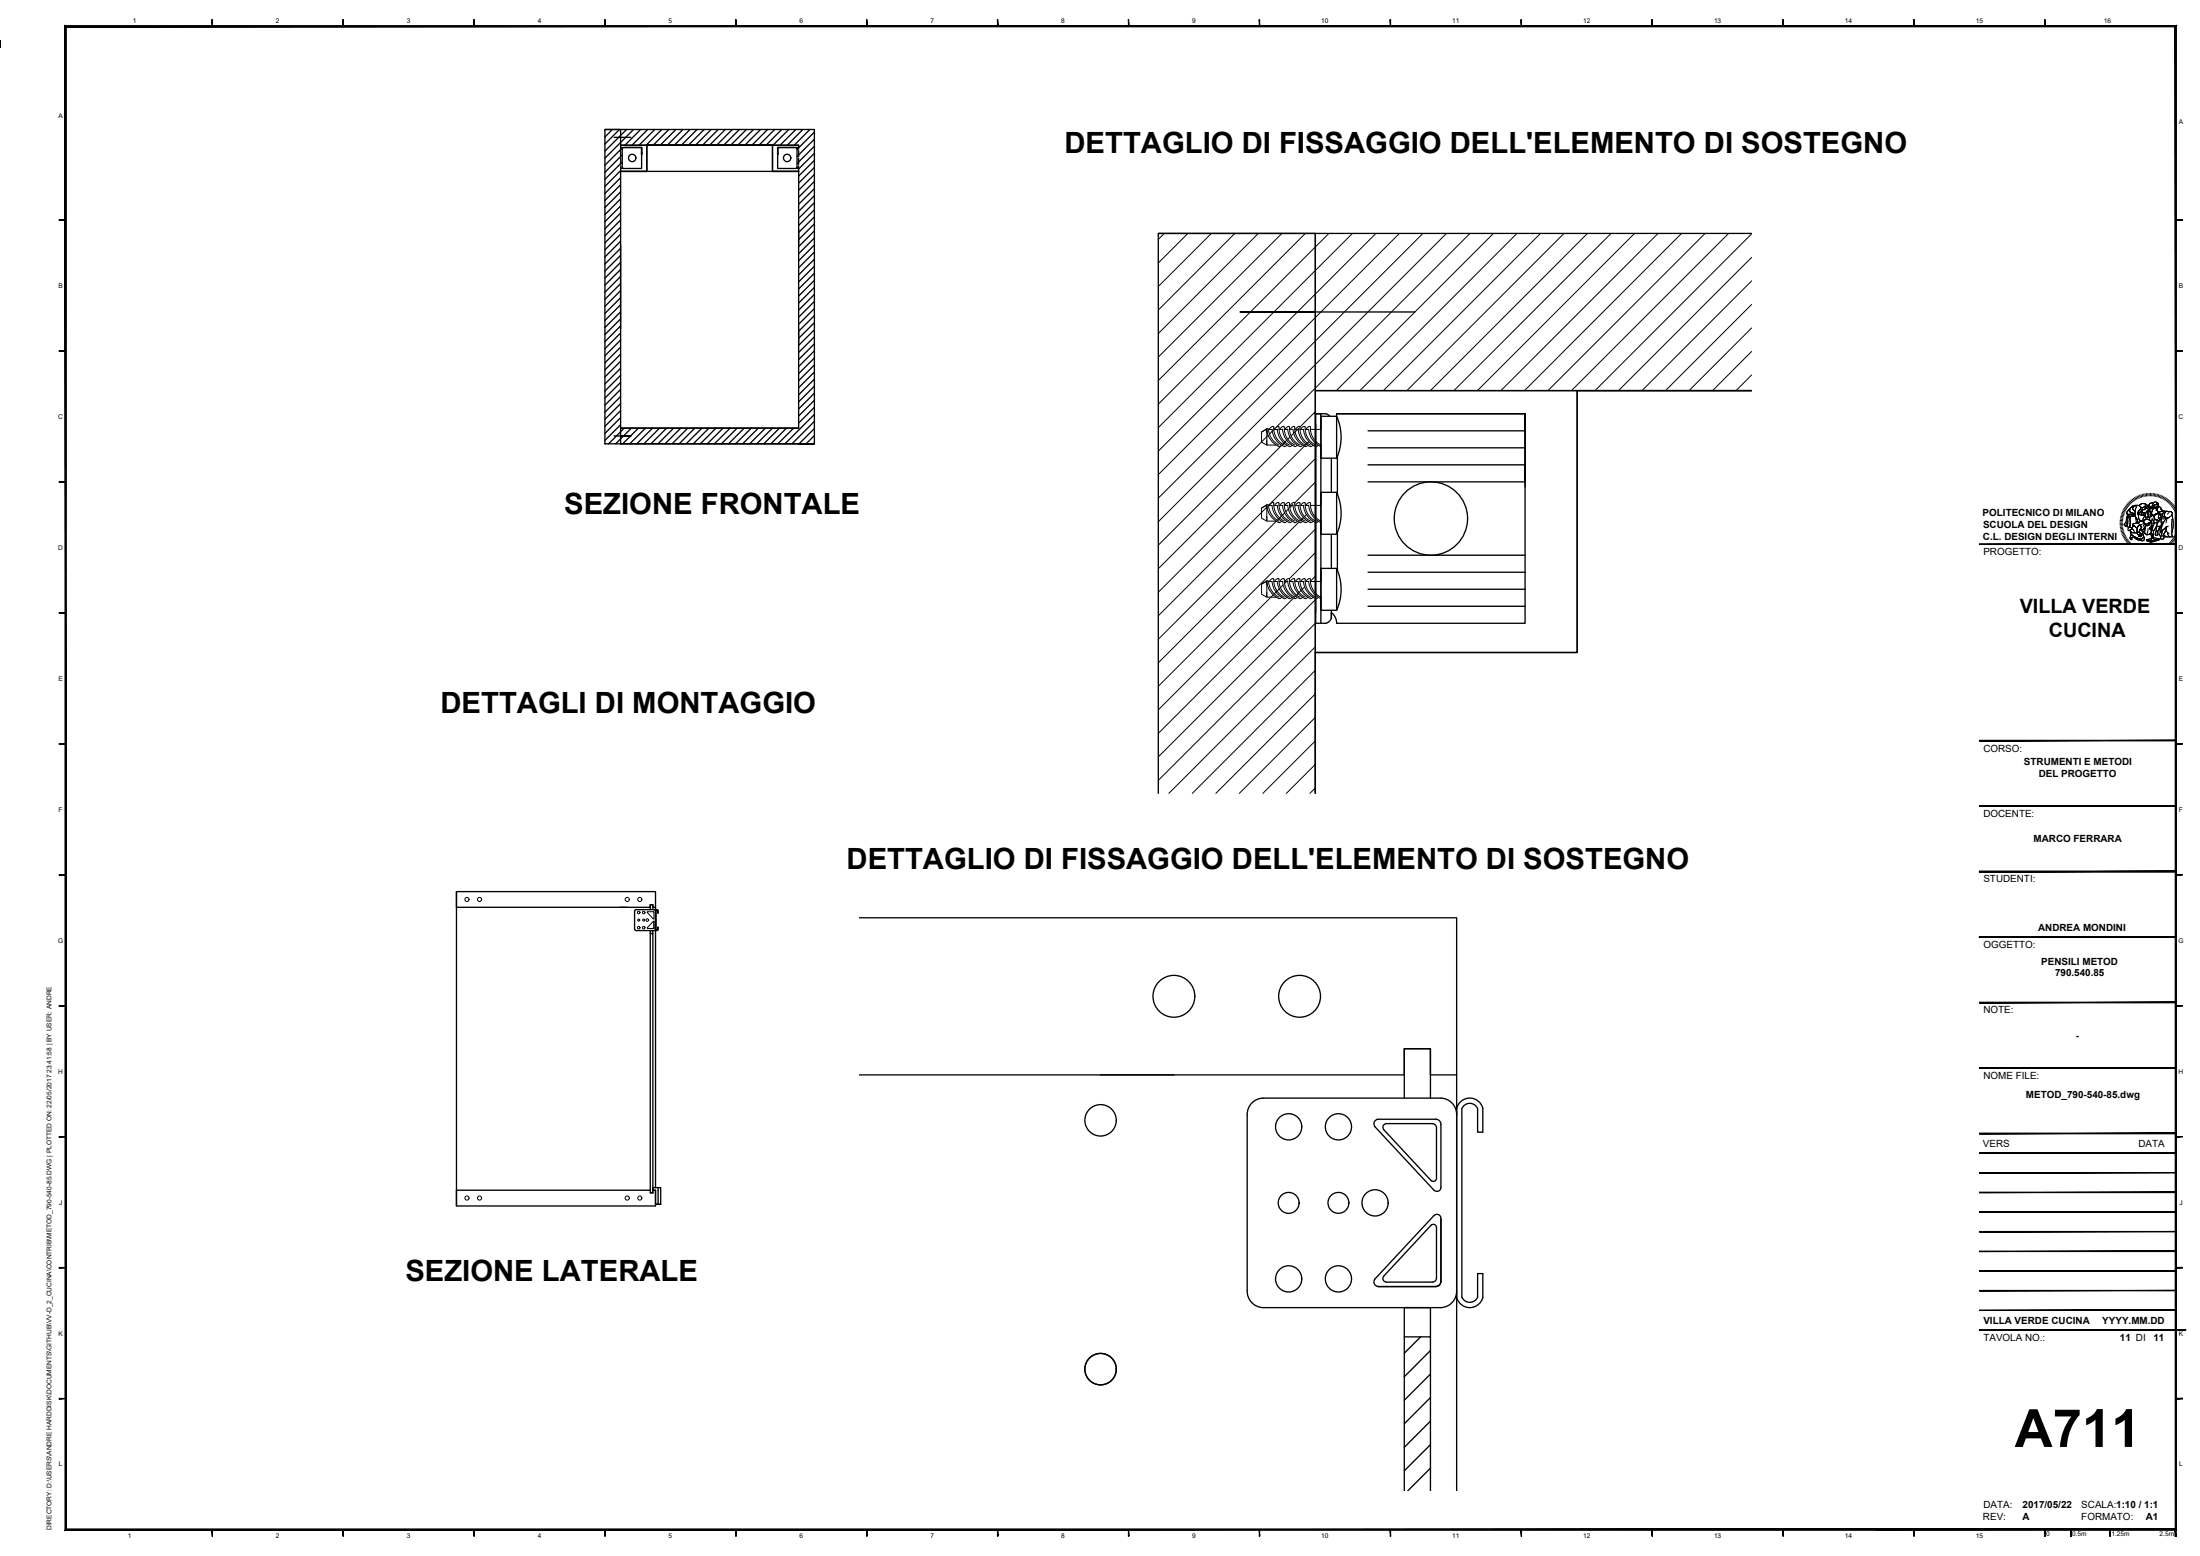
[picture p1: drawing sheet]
<svg xmlns="http://www.w3.org/2000/svg" width="420mm" height="297mm" viewBox="0 0 420 297" stroke-linecap="round" stroke-linejoin="round" font-family="sans-serif">
<!-- layer: IF-FURN -->
<g fill="none" stroke="#000" stroke-width=".25">
<path d="M115.5 24.7h40v60h-40zM115.5 24.7h3v3h34M115.6 24.7l-.1 .1M117 24.7l-1.5 1.5M117.3 26.2h3.2M118.3 24.7l-2.8 2.8M118.5 28.5v-.8h5v5h-5M118.5 32.6l-3 3M118.5 33.9l-3 3M118.5 35.3l-3 3M118.5 36.6l-3 3M118.5 38l-3 3"/>
<path d="M118.5 39.3l-3 3M118.5 28.8v1.1M118.5 32.7h34M118.5 32.2h.2M118.5 32.2v.5M118.5 30.2v1.2M118.5 31.7v.5M118.6 28.2l.2 .1M118.8 28.2l-3.3 3.3M118.8 29.6l-3.3 3.3M118.8 28.3v.3M118.8 30.9l-3.3 3.3"/>
<path d="M118.8 32.1l-.1 .1M118.9 28.2h3.6v4h-3.6l-.1-.2M118.9 28.2h3.6M118.9 28.2l-.1 3.9M119.7 24.7l-4.2 4.1M121 24.7l-5.5 5.5M122.3 24.7l-3 3M122.5 29.1v.4v-1.3v1.4M123.5 27.7v5h-5v49h34v-49h-5v-5h-24h24M123.7 24.7l-3 3M125 24.7l-3 3M126.4 24.7l-3 3"/>
<path d="M127.7 24.7l-3 3M129.1 24.7l-3 3M130.4 24.7l-3 3M131.8 24.7l-3 3M133.1 24.7l-3 3M134.5 24.7l-3 3M135.8 24.7l-3 3M137.2 24.7l-3 3M138.5 24.7l-3 3M139.9 24.7l-3 3M141.2 24.7l-3 3M142.6 24.7l-3 3"/>
<path d="M143.9 24.7l-3 3M145.2 24.7l-2.9 3M146.6 24.7l-3 3M147.9 24.7l-3 3M148.5 29.1v.4v-1.3v1.4M148.5 28.2h3.6M149.3 24.7l-3 3M150.6 24.7l-3 3M152 24.7l-3 3M152.1 28.2h-3.6v4h3.6l.1-.2M152.1 28.2l.1 3.9M152.2 32.1l.1 .1"/>
<path d="M152.3 32.2h.2M152.5 32.2v.5M152.5 30.2v1.2M152.5 31.7v.5M152.5 27.7h-5v5h5M152.5 27.7v.8M152.5 28.8v1.1M153.3 24.7l-3 3M154.7 24.7l-3 3M155.5 25.2l-3.3 3.3v-.2l.2-.1M155.5 26.6l-3.3 3.3M155.5 29.3l-3 3"/>
<path d="M155.5 27.9l-3.3 3.3M155.5 30.6l-3 3M155.5 32l-3 3M155.5 33.3l-3 3M155.5 34.6l-3 3.1M155.5 36l-3 3M155.5 37.3l-3 3.1M155.5 38.7l-3 3M118.5 40.7l-3 3M118.5 42l-3 3M118.5 43.4l-3 3M118.5 44.7l-3 3"/>
<path d="M118.5 46.1l-3 3M118.5 47.4l-3 3M118.5 48.8l-3 2.9M118.5 50.1l-3 3M118.5 51.4l-3 3M118.5 52.8l-3 3M118.5 54.1l-3 3M118.5 55.5l-3 3M118.5 56.8l-3 3M118.5 58.2l-3 3M118.5 59.5l-3 3M118.5 46.7v16"/>
<path d="M152.5 43.7v3M155.5 40l-3 3M155.5 41.4l-3 3M155.5 42.7l-3 3M155.5 44.1l-3 3M155.5 45.4l-3 3M155.5 46.8l-3 3M155.5 48.1l-3 3M155.5 49.5l-3 3M155.5 50.8l-3 3M155.5 52.2l-3 3M155.5 53.5l-3 3"/>
<path d="M155.5 54.9l-3 3M155.5 56.2l-3 3M155.5 57.5l-3 3.1M155.5 58.9l-3 3M221.2 44.6h30v106.9M251.2 44.6v30h83.3M251.2 59.6h-14.3h33.3M334.5 44.6h-113.3v106.9M118.5 60.9l-3 3M118.5 62.2l-3 3M118.5 63.6l-3 3M118.5 64.9l-3 3"/>
<path d="M118.5 66.3l-3 3M118.5 67.6l-3 3M118.5 69l-3 3M118.5 70.3l-3 3M118.5 71.7l-3 3M118.5 73l-3 3M118.5 74.3l-3 3.1M118.5 75.7l-3 3M118.5 77l-3 3M118.5 78.4l-3 3M118.5 79.7l-3 3M152.5 62.7v3"/>
<path d="M155.5 60.2l-3 3M155.5 61.6l-3 3M155.5 62.9l-3 3M155.5 64.3l-3 3M155.5 65.6l-3 3M155.5 67l-3 3M155.5 68.3l-3 3M155.5 69.7l-3 3M155.5 71l-3 3M155.5 72.4l-3 3M155.5 73.7l-3 3M155.5 75.1l-3 3"/>
<path d="M155.5 76.4l-3 3M155.5 77.8l-3 3M155.5 79.1l-5.6 5.6M251.1 79h.1M251.3 79h2l.7 .5M251.3 79h1v40M251.3 79v40h2a1.58 1.58 0 0 0 1-1M252.3 79.5h3v8h-3zM252.3 79.5v2.5M255.3 79l-.1 .5M255.3 79h36v40h-36a2.48 2.48 0 0 0-1-2M255.3 79h36"/>
<path d="M255.3 79.5a9.8 9.8 0 0 1 0 8M301.2 74.6h33.3M334.5 74.6h-33.3v50h-50v26.9M117.3 83.2h3.2h-2M118.5 84.7h37h-3M118.5 81.1l-3 3M118.5 84.7h.1M119.2 81.7l-3 3M120.6 81.7l-3 3M121.9 81.7l-3 3M123.3 81.7l-3 3M124.6 81.7l-3 3"/>
<path d="M126 81.7l-3 3M127.3 81.7l-3 3M128.7 81.7l-3 3M130 81.7l-3 3M131.3 81.7l-2.9 3M132.7 81.7l-3 3M134 81.7l-3 3M135.4 81.7l-3 3M136.7 81.7l-3 3M138.1 81.7l-3 3M139.4 81.7l-3 3M140.8 81.7l-3 3"/>
<path d="M142.1 81.7l-3 3M143.5 81.7l-3 3M144.8 81.7l-3 3M146.2 81.7l-3 3M147.5 81.7l-3 3M148.9 81.7l-3 3M150.2 81.7l-3 3M151.6 81.7l-3 3M152.5 81.7h-34v3M155.5 80.5l-4.2 4.2M155.5 81.8l-2.9 2.9M155.5 83.1l-1.6 1.6"/>
<path d="M155.5 84.5l-.2 .2M252.3 94h3v8h-3zM252.3 94v2.5M252.3 85v2.5M252.3 99.5v2.5M254.3 87.5v6.5M255.3 94a9.8 9.8 0 0 1 0 8M255.4 87.1v7.2M261.3 82.2h30v-3.2v14M261.3 92h30v-3.3v3.3M291.3 82.2v3.3h-30M291.3 85.5v3.2h-30"/>
<path d="M252.3 108.5h3v8h-3zM252.3 108.5v2.5M252.3 114v2.5M254.3 102v6.5M254.3 116.5v1.5M255.3 108.5a9.8 9.8 0 0 1 0 8M255.4 101.6v7.3M261.3 115.7h30M261.3 112.5h30M261.3 109.2h30M261.3 106h30M251.2 124.6h50v-50h-50v76.9"/>
<path d="M87.2 170.2v3h37v-.5h.5v.5h.5M118.4 173.2h1.4M121.5 173.6h3.4l.3 .4M121.5 173.6l-.3 .4v3.3l.3 .3M124.2 178.2h.5v49.5h-.5M124.2 173.6v-.9h.5v.9M124.7 178.2v-.6h-.5v49.6M125.2 177.3l-.3 .3h-3.4M125.3 177.4l.1 .1 .2-.1M125.6 177.4v-.4h.1v.4M125.7 173.8v.5h-.1v-.5l-.2-.1-.1 .1v3.6M125.7 173.8l-.3-.2-.2 .2v3.6l.2 .2 .3-.2"/>
<path d="M164.1 175.2h114.1v109.4M164.1 205.2h104.1v-5h5v5h5M210.2 205.2h14M241.2 209.6a3.1 3.1 0 0 0-3 3.3v33.5a3.1 3.1 0 0 0 3 3.2h34a3.1 3.1 0 0 0 3-3.2M241.2 209.6h34M263.2 213.7h11a1 1 0 0 1 1 1v11.9a.76 .76 0 0 1-.4 .8 .76 .76 0 0 1-.9-.2M263.2 213.7a.87 .87 0 0 0-.7 .5 .87 .87 0 0 0 .1 .9l11.3 12.1M264.3 214.7l.4-.2h8.8a.8 .8 0 0 1 .8 .8v9.5a.62 .62 0 0 1-.3 .7 .62 .62 0 0 1-.7-.2l-9-9.6a.69 .69 0 0 1 0-1zM268.2 209.6v-9.4h5v9.4M275.2 209.6a3.1 3.1 0 0 1 3 3.3M278.2 211.6a2.57 2.57 0 0 1 2.5-2 2.57 2.57 0 0 1 2.5 2M278.2 211.6v36a2.57 2.57 0 0 0 2.5 2 2.57 2.57 0 0 0 2.5-2v-4.5h-1v4.5a1.62 1.62 0 0 1-1.5 1 1.62 1.62 0 0 1-1.5-1"/>
<path d="M279.2 211.6v36M279.2 211.6a1.62 1.62 0 0 1 1.5-1 1.62 1.62 0 0 1 1.5 1M282.2 211.6v4.5h1v-4.5M124.2 227.2h-37v3M125.2 226.7v-56.5h-38v60h38v-3h-.5v.5h-.5v-.5M125.2 229.9h1M125.7 226.7v3.2h-.5v-2.7h-.5v-.5h1.5v3.2h-.5M273.3 233.9a.62 .62 0 0 1 .7-.1 .62 .62 0 0 1 .3 .6v9.6a.8 .8 0 0 1-.8 .8h-8.8a.7 .7 0 0 1-.5-.5 .7 .7 0 0 1 .1-.7zM273.9 232l-11.3 12.1a.87 .87 0 0 0-.1 .9 .87 .87 0 0 0 .7 .6M273.9 232a.76 .76 0 0 1 .9-.1 .76 .76 0 0 1 .4 .8v11.9a1 1 0 0 1-1 1h-11M268.2 255.2h5v29.4M271.3 255.2l-3.1 3.1"/>
<path d="M273.2 255.2v-5.6h-5v35M273.2 257.8l-5 5M273.2 262.3l-5 5M273.2 266.8l-5 5M273.2 271.3l-5 5M273.2 275.8l-5 5M273.2 280.3l-4.4 4.3"/>
<circle cx="120.7" cy="30.2" r=".7"/>
<circle cx="150.3" cy="30.2" r=".7"/>
<circle cx="273.3" cy="99" r="7"/>
<circle cx="224.2" cy="190.2" r="4"/>
<circle cx="248.2" cy="190.2" r="4"/>
<circle cx="210.2" cy="213.9" r="3"/>
<circle cx="246.1" cy="215.1" r="2.5"/>
<circle cx="255.6" cy="215.1" r="2.5"/>
<circle cx="246.1" cy="229.6" r="2"/>
<circle cx="255.6" cy="229.6" r="2"/>
<circle cx="262.6" cy="229.6" r="2.5"/>
<circle cx="246.1" cy="244.1" r="2.5"/>
<circle cx="255.6" cy="244.1" r="2.5"/>
<circle cx="210.2" cy="261.4" r="3"/>
</g>
<!-- layer: IF-DETL -->
<g fill="none" stroke="#000" stroke-width=".19">
<path d="M222.4 44.6l-1.2 1.1M226.9 44.6l-5.7 5.6M231.3 44.6l-10.1 10.1M235.8 44.6l-14.6 14.6M240.3 44.6l-19.1 19.1M244.8 44.6l-23.6 23.6M249.3 44.6l-28.1 28.1M253.8 44.6l-32.6 32.5M258.3 44.6l-37.1 37M262.8 44.6l-41.6 41.5M267.3 44.6l-46.1 46M271.7 44.6l-50.5 50.5"/>
<path d="M276.2 44.6l-55 55M280.7 44.6l-36.9 36.9M285.2 44.6l-30 30M289.7 44.6l-30 30M294.2 44.6l-30 30M298.7 44.6l-30 30M303.2 44.6l-30 30M307.7 44.6l-30 30M312.2 44.6l-30 30M316.7 44.6l-30.1 30M321.1 44.6l-30 30M325.6 44.6l-30 30"/>
<path d="M330.1 44.6l-30 30M334.5 44.6l-29.9 30M334.5 49.1l-25.4 25.5M334.5 53.6l-20.9 21M334.5 58.1l-16.4 16.5M251.2 78.6l-2.9 2.9M334.5 62.6l-11.9 12M334.5 67.1l-7.4 7.5M334.5 71.6l-2.9 3M240.9 82.5l1-.5a3.6 3.6 0 0 0 2.6 3.2l.2-.2M240.9 97l1-.5a3.6 3.6 0 0 0 2.6 3.3l.2-.3M241.9 82.5v-.5v3h1.8"/>
<path d="M241.9 97v-.5v3h1.8l-22.5 22.5M242 96.8l-20.8 20.8M242.2 83.1l-21 21M242.3 82h.6a3.6 3.6 0 0 0 2.6 3.2l.2-.2M242.3 96.5h.6a3.6 3.6 0 0 0 2.6 3.3l.2-.3M242.3 82a3.6 3.6 0 0 0 2 3M242.3 96.5a3.6 3.6 0 0 0 2 3M242.3 82l-.4-.2-1 .7v1.9l1 .6v-.9M242.3 96.5l-.4-.2-1 .7v1.9l1 .6v-.9M243 81.4h.2a3.9 3.9 0 0 0 2.1 3.6M243 95.9h.2a3.9 3.9 0 0 0 2.1 3.6M243.1 81.4l-.3 .1-.4 .5"/>
<path d="M243.1 95.9l-.3 .1-.4 .5M243.3 82h.6a3.6 3.6 0 0 0 2.6 3.2l.2-.2M243.3 96.5h.6a3.6 3.6 0 0 0 2.6 3.3l.2-.3M243.5 81.8l-1.1 1.1M244 81.4h.2a3.9 3.9 0 0 0 2.1 3.6M244 95.9h.2a3.9 3.9 0 0 0 2.1 3.6M244.1 81.4l-.3 .1-.4 .5M244.1 95.9l-.3 .1-.4 .5M244.3 82h.6a3.6 3.6 0 0 0 2.6 3.2l.2-.2M244.3 96.5h.6a3.6 3.6 0 0 0 2.6 3.3l.2-.3M245 81.4h.2a3.9 3.9 0 0 0 2.1 3.6M245 95.9h.2a3.9 3.9 0 0 0 2.1 3.6"/>
<path d="M245.1 81.4l-.3 .1-.4 .5M245.1 95.9l-.3 .1-.4 .5M245.3 82h.6h-.5M245.3 96.5h.6h-.5M245.3 97.9l-1.4 1.4M245.7 84.1l-24.5 24.5M245.9 82a3.6 3.6 0 0 0 2.6 3.2l.2-.2M245.9 96.5a3.6 3.6 0 0 0 2.6 3.3l.2-.3M246 81.4h.2a3.9 3.9 0 0 0 2.1 3.6M246 95.9h.2a3.9 3.9 0 0 0 2.1 3.6l1.2-1.3M246.1 97.2l-.5 .5M246.1 81.4l-.3 .1-.4 .5"/>
<path d="M246.1 95.9l-.3 .1-.4 .5M246.3 82h.6a3.6 3.6 0 0 0 2.6 3.2l.2-.2M246.3 96.5h.6a3.6 3.6 0 0 0 2.6 3.3l.2-.3M246.3 83.4l-.4 .4M246.9 96.3l-.6 .6M247 81.4h.2a3.9 3.9 0 0 0 2.1 3.6M247 95.9h.2a3.9 3.9 0 0 0 2.1 3.6M247.1 81.4l-.3 .1-.4 .5M247.1 95.9l-.3 .1-.4 .5M247.3 82h.6a3.6 3.6 0 0 0 2.6 3.2l.2-.2M247.3 96.5h.6a3.6 3.6 0 0 0 2.6 3.3l.2-.3M248 81.8l-1.4 1.4"/>
<path d="M248 81.4h.2a3.9 3.9 0 0 0 2.1 3.6M248 95.9h.2a3.9 3.9 0 0 0 2.1 3.6M248.1 99.7l-26.9 26.8M248.1 81.4l-.3 .1-.4 .5M248.1 95.9l-.3 .1-.4 .5M248.3 82h.6a3.6 3.6 0 0 0 2.6 3.2l.2-.2M248.3 96.5h.6a3.6 3.6 0 0 0 2.6 3.3l.2-.3M249 81.4h.2a3.9 3.9 0 0 0 2.1 3.6M249 95.9h.2a3.9 3.9 0 0 0 2.1 3.6M249.1 81.4l-.3 .1-.4 .5M249.1 95.9l-.3 .1-.4 .5M249.3 82h.6a3.9 3.9 0 0 0 2.4 3.2"/>
<path d="M249.3 96.5h.6a3.9 3.9 0 0 0 2.4 3.3M249.9 84.3l-28.7 28.8M250 81.4h.2a3.9 3.9 0 0 0 2.1 3.6M250 95.9h.2a3.9 3.9 0 0 0 2.1 3.6M250.1 81.4l-.3 .1-.4 .5M250.1 95.9l-.3 .1-.4 .5M250.3 82h2M250.3 96.5h2M251.2 87.6l-8.9 8.9M251.2 92l-4 4M240.9 111.5l1-.5a3.6 3.6 0 0 0 2.6 3.3l.2-.3M241.9 111.5v-.5v3h1.8"/>
<path d="M242.3 111h.6a3.6 3.6 0 0 0 2.6 3.3l.2-.3M242.3 111a3.6 3.6 0 0 0 2 3M242.3 111l-.4-.1-1 .6v1.9l1 .6v-.9M243 110.4l.2 .1a3.9 3.9 0 0 0 2.1 3.5M243.1 110.4l-.3 .1-.4 .5M243.2 113.6l-22 21.9M243.3 111h.6a3.6 3.6 0 0 0 2.6 3.3l.2-.3M244 110.4l.2 .1a3.9 3.9 0 0 0 2.1 3.5M244.1 110.4l-.3 .1-.4 .5M244.3 111h.6a3.6 3.6 0 0 0 2.6 3.3l.2-.3M245 111.7l-1.6 1.7M245 110.4l.2 .1a3.9 3.9 0 0 0 2.1 3.5"/>
<path d="M245.1 110.4l-.3 .1-.4 .5M245.3 111h.6h-.5M245.9 110.9l-.6 .5M245.9 111a3.6 3.6 0 0 0 2.6 3.3l.2-.3M246 110.4l.2 .1a3.9 3.9 0 0 0 2.1 3.5M246.1 110.4l-.3 .1-.4 .5M246.3 111h.6a3.6 3.6 0 0 0 2.6 3.3l.2-.3M247 114.2l-25.8 25.8M247 110.4l.2 .1a3.9 3.9 0 0 0 2.1 3.5M247.1 110.4l-.3 .1-.4 .5M247.3 111h.6a3.6 3.6 0 0 0 2.6 3.3l.2-.3M247.4 113.8l-.2 .2"/>
<path d="M248 110.4l.2 .1a3.9 3.9 0 0 0 2.1 3.5M248.1 110.4l-.3 .1-.4 .5M248.3 111h.6a3.6 3.6 0 0 0 2.6 3.3l.2-.3M249 110.4l.2 .1a3.9 3.9 0 0 0 2.1 3.5M249.1 110.4l-.3 .1-.4 .5M249.2 112.1l-1.6 1.5M249.3 111h.6a3.9 3.9 0 0 0 2.4 3.3M250 110.4l.2 .1a3.9 3.9 0 0 0 2.1 3.5M250.1 110.4l-.3 .1-.4 .5M250.3 111h2M251.2 101l-30 30M251.2 105.5l-5 5"/>
<path d="M251.2 110l-1 1M251.2 114.5l-30 30M251.2 119l-30 30M251.2 123.5l-28 28M251.2 128l-23.5 23.5M251.2 132.5l-19 19M251.2 136.9l-14.5 14.6M251.2 141.4l-10 10.1M251.2 145.9l-5.5 5.6M251.2 150.4l-1 1.1M123.6 177.1l.1 .1h1.2v-1.3h-.1l-1.2 1.2M124.9 174.2l-.1 1.2-1.2-1.2"/>
<path d="M124.9 174.2l-1.2-.2-.1 .2"/>
<circle cx="89.2" cy="171.7" r=".4"/>
<circle cx="91.6" cy="171.7" r=".4"/>
<circle cx="119.8" cy="171.7" r=".4"/>
<circle cx="122" cy="177.1" r=".25"/>
<circle cx="122" cy="174.2" r=".25"/>
<circle cx="122" cy="175.6" r=".2"/>
<circle cx="122.2" cy="171.7" r=".4"/>
<circle cx="122.9" cy="177.1" r=".25"/>
<circle cx="122.9" cy="174.2" r=".25"/>
<circle cx="122.9" cy="175.6" r=".2"/>
<circle cx="123.6" cy="175.6" r=".25"/>
<circle cx="89.2" cy="228.7" r=".4"/>
<circle cx="91.6" cy="228.7" r=".4"/>
<circle cx="119.8" cy="228.7" r=".4"/>
<circle cx="122.2" cy="228.7" r=".4"/>
</g>
<!-- layer: G-ANNO-TTLB -->
<g fill="#000" stroke="#000" stroke-width=".19">
<path d="M0 7.8l.1 1.2zM0 7.8l.1 1.2z"/>
<path d="M12.4 4.9l.3 287v-286.8zM12.4 4.9l.3 287-.3 .2zM12.7 291.9l-.3 .2 403-.2zM12.4 292.1l403-.2 .3 .2zM415.4 5.1v286.8l.3 .2zM415.4 5.1l.3-.2v287.2zM12.7 5.1h402.7l.3-.2zM12.4 4.9h403.3l-403 .2z"/>
<path d="M40.5 3.8l.1 1.2zM40.5 3.8l.1 1.2z"/>
<path d="M65.5 3.8l.1 1.2zM65.5 3.8l.1 1.2z"/>
<path d="M90.5 3.8l.1 1.2zM90.5 3.8l.1 1.2z"/>
<path d="M115.5 3.8l.1 1.2zM115.5 3.8l.1 1.2z"/>
<path d="M140.5 3.8l.1 1.2zM140.5 3.8l.1 1.2z"/>
<path d="M165.5 3.8l.1 1.2zM165.5 3.8l.1 1.2z"/>
<path d="M190.5 3.8l.1 1.2zM190.5 3.8l.1 1.2z"/>
<path d="M215.5 3.8l.1 1.2zM215.5 3.8l.1 1.2z"/>
<path d="M240.5 3.8l.1 1.2zM240.5 3.8l.1 1.2z"/>
<path d="M265.5 3.8l.1 1.2zM265.5 3.8l.1 1.2z"/>
<path d="M290.5 3.8l.1 1.2zM290.5 3.8l.1 1.2z"/>
<path d="M315.5 3.8l.1 1.2zM315.5 3.8l.1 1.2z"/>
<path d="M340.5 3.8l.1 1.2zM340.5 3.8l.1 1.2z"/>
<path d="M365.5 3.8l.1 1.2zM365.5 3.8l.1 1.2z"/>
<path d="M390.5 3.8l.1 1.2zM390.5 3.8l.1 1.2z"/>
<path d="M11.3 42.1l1.2-.1zM11.3 42h1.2z"/>
<path d="M415.5 42.1l1.3-.1zM415.5 42h1.3z"/>
<path d="M11.3 67.1l1.2-.1zM11.3 67h1.2z"/>
<path d="M415.5 67.1l1.3-.1zM415.5 67h1.3z"/>
<path d="M11.3 92.1l1.2-.1zM11.3 92h1.2z"/>
<path d="M415.5 92.1l1.3-.1zM415.5 92h1.3z"/>
<path d="M11.3 117h1.2zM11.3 117h1.2z"/>
<path d="M378 103.9h37.5v-.1zM378 103.8h37.5l-37.5 .1z"/>
<path d="M415.5 117h1.3zM415.5 117h1.3z"/>
<path d="M11.3 142h1.2zM11.3 142h1.2z"/>
<path d="M378 153.9h37.5v-.1zM378 153.8h37.5l-37.5 .1z"/>
<path d="M378 141.4h37.5v-.1zM378 141.3h37.5l-37.5 .1z"/>
<path d="M415.5 142h1.3zM415.5 142h1.3z"/>
<path d="M11.3 167h1.2zM11.3 167h1.2z"/>
<path d="M378 166.3v.2l37.5-.2zM378 166.5l37.5-.2v.2z"/>
<path d="M378 178.8v.2l37.5-.2zM378 179l37.5-.2v.2z"/>
<path d="M378 178.8v.2l37.5-.2zM378 179l37.5-.2v.2z"/>
<path d="M378 178.8v.2l37.5-.2zM378 179l37.5-.2v.2z"/>
<path d="M378 178.8v.2l37.5-.2zM378 179l37.5-.2v.2z"/>
<path d="M378 166.5h37.5v-.2zM378 166.3h37.5l-37.5 .2z"/>
<path d="M415.5 167h1.3zM415.5 167h1.3z"/>
<path d="M11.3 192.1l1.2-.1zM11.3 192h1.2z"/>
<path d="M378 191.3v.1l37.5-.1zM378 191.4l37.5-.1v.1z"/>
<path d="M415.5 192.1l1.3-.1zM415.5 192h1.3z"/>
<path d="M11.3 217.1l1.2-.1zM11.3 217h1.2z"/>
<path d="M378 203.8v.1l37.5-.1zM378 203.9l37.5-.1v.1z"/>
<path d="M378 203.8v.1l37.5-.1zM378 203.9l37.5-.1v.1z"/>
<path d="M378 216.3v.1l37.5-.1zM378 216.4l37.5-.1v.1z"/>
<path d="M415.5 217.1l1.3-.1zM415.5 217h1.3z"/>
<path d="M378 238.8h37.5zM378 238.9l37.5-.1z"/>
<path d="M378 235.1h37.5zM378 235.2l37.5-.1z"/>
<path d="M378 231.3h37.5zM378 231.4l37.5-.1z"/>
<path d="M378 227.6h37.5zM378 227.7l37.5-.1z"/>
<path d="M378 223.8h37.5zM378 223.9l37.5-.1z"/>
<path d="M378 220.1h37.5zM378 220.2l37.5-.1z"/>
<path d="M11.3 242h1.2zM11.3 242h1.2z"/>
<path d="M378 253.8v.1l37.5-.1zM378 253.9l37.5-.1v.1z"/>
<path d="M378 253.8v.1l37.5-.1zM378 253.9l37.5-.1v.1z"/>
<path d="M378 250.1h37.5zM378 250.2l37.5-.1z"/>
<path d="M378 246.3h37.5zM378 246.4l37.5-.1z"/>
<path d="M378 242.6h37.5zM378 242.7l37.5-.1z"/>
<path d="M415.5 242h1.3zM415.5 242h1.3z"/>
<path d="M415.5 242h1.3zM415.5 242h1.3z"/>
<path d="M415.5 253.9h1.9v-.1zM415.5 253.8h1.9l-1.9 .1z"/>
<path d="M415.5 253.9h1.9v-.1zM415.5 253.8h1.9l-1.9 .1z"/>
<path d="M11.3 267h1.2zM11.3 267h1.2z"/>
<path d="M415.5 267h1.3zM415.5 267h1.3z"/>
<path d="M415.5 267h1.3zM415.5 267h1.3z"/>
<path d="M40.5 292l.1 1.3zM40.5 292l.1 1.3z"/>
<path d="M65.5 292l.1 1.3zM65.5 292l.1 1.3z"/>
<path d="M90.5 292l.1 1.3zM90.5 292l.1 1.3z"/>
<path d="M115.5 292l.1 1.3zM115.5 292l.1 1.3z"/>
<path d="M140.5 292l.1 1.3zM140.5 292l.1 1.3z"/>
<path d="M165.5 292l.1 1.3zM165.5 292l.1 1.3z"/>
<path d="M190.5 292l.1 1.3zM190.5 292l.1 1.3z"/>
<path d="M215.5 292l.1 1.3zM215.5 292l.1 1.3z"/>
<path d="M240.5 292l.1 1.3zM240.5 292l.1 1.3z"/>
<path d="M265.5 292l.1 1.3zM265.5 292l.1 1.3z"/>
<path d="M290.5 292l.1 1.3zM290.5 292l.1 1.3z"/>
<path d="M315.5 292l.1 1.3zM315.5 292l.1 1.3z"/>
<path d="M340.5 292l.1 1.3zM340.5 292l.1 1.3z"/>
<path d="M358.3 292h30zM358.3 292h30z"/>
<path d="M365.5 292l.1 1.3zM365.5 292l.1 1.3z"/>
<path d="M390.5 292v1.3zM390.5 292v1.3z"/>
<path d="M390.5 292l.1 1.3zM390.5 292l.1 1.3z"/>
<path d="M395.4 292l.1 1.3zM395.4 292l.1 1.3z"/>
<path d="M402.9 292l.1 1.3zM402.9 292l.1 1.3z"/>
<path d="M415.4 292l.2 1.3v-1.3zM415.4 292l.2 1.3h-.2z"/>
</g>
<!-- layer: G-ANNO-LOGO -->
<g fill="none" stroke="#000" stroke-width=".19">
<path d="M404.9 99.9h.5M404.9 99.6h.5M404.9 99.4h.5M404.9 99.1l.5 .1M405 98.8l.5 .1M405 98.6l.5 .1M405.1 98.3l.5 .1M405.2 98l.5 .2M405.3 97.8l.4 .2M405.4 97.5l.4 .3M405.5 97.3l.4 .2M405.6 97.1l.5 .2"/>
<path d="M405.8 96.8l.4 .3M405.9 96.6l.4 .3M406.1 96.4l.4 .3M406.2 96.2l.4 .3M406.3 98.1l1 .2 .4-.2 .1 .4h-1.3l-.2-.1zM406.3 98.1v.3M406.4 96l.4 .3M406.4 98.5l-.2 .3-.1 1.1-.2 .5 .3 .1M406.5 97.4l.3-.2-.1 .4 .2 .2 .8 .3-.4 .2-.4-.1h-.5l-.2-.4zM406.6 98.5l.4 .1-.2 .4v1.6l-.2 .1-.5-.2 .2-.5 .1-1zM406.6 95.8l.4 .4M406.6 98.5l-.2 .4v1.1l-.2 .5 .5 .2"/>
<path d="M406.7 97.2l-.5 .6 .1 .3 1 .2 .4-.2M406.8 95.6l.3 .4M406.8 97l.5-.4 1-.1-.7 .2-.3 .3 .1 .4 .4 .1-.1 .6-.9-.3-.1-.2zM406.9 98.6l.9-.1 .4 .9v.4l-.9 .3v.3l.1 .1-.2 .3-.4-.1-.1-.3 .2-.6-.1-.8zM406.9 98.6l-.1 .4v1.6M407 95.4l.3 .4M407.2 95.3l.3 .4M407.4 95.1l.3 .5M407.4 96.8l.4-.2 .6-.1 .4 .3v.3l-.6 .9 .4 1.2 .4 .3h-.4l-.2 .4-.2-.2v-.3l-.4-.8v-1.1l-.3-.1-.2-.3zM407.6 95l.3 .4M407.8 98.5h-1.5l-.3 1.1-.4 .6 .2 .2M407.9 94.9l.2 .4"/>
<path d="M407.9 98.8l.2 1M408.1 96.7l-.3 .5-.1 1 .5 1.2v.3l.2 .2 .2-.4h.4l-.5-.3-.3-1.2 .6-.9v-.3l-.2-.2-.5-.1h-.7l-.6 .5-.1 .6 .1 .2 .9 .3M408.1 94.7l.2 .5M408.2 99.8l-.8 .2-.1 .4 .1 .1M408.3 96.5l-.7 .1-.3 .3v.3l.4 .3M408.4 94.6l.2 .5M408.4 97.5l.3-.2 .5-.1-.1 .4-.9 .4zM408.5 97.9l.5-.3 .2 .2-.2 .2 .1 .3-.5-.1zM408.5 97.9l.1 .3 .5 .1M408.5 96.5l.6-.4 .8 .2 .2 .2-.1 .3-.4-.2-.3 .3-.5-.1M408.6 94.5l.2 .5M408.7 96.3l.3-.2h.5l.4 .2 .2 .4-.2 .1-.3-.2v.1l-.5 .2-.6-.4z"/>
<path d="M408.8 96.8l.5 .1 .4-.3 .2 .1-.1 .5-.3 .1-.4-.1-.4 .1zM408.9 94.4l.1 .5M409 99.5l.4 .1 .3 .5 .1 .5-.4 .3M409 97.9h.7l-.2 .1-.1 .3-.2 .1-.2-.2zM409 97.7l.2 .1M409.1 97.5v.1l-.8 .4M409.1 94.4l.1 .4M409.2 97.2l-.3 .4M409.2 99.9l.6 .3M409.3 97.9h-.3v.3l.4 .2 .1-.4 .2-.1-.5 .1M409.4 99.6v-.2l.4-.3 .8 .2 .2 .5h-.3l-.8 .3 .5 .3 .3-.2v-.2l.3-.2v-.2l-.2-.3-.8-.2-.4 .5h-.1l.1-.9 .2-.1 .2 .1h.8l.4-.3v-.2l.4 .1v.4l.1 .4-.2 .4 .2 .4-.3 .4-.4 .2-.1 .3h-.2l.2 .2h.2v.3l.1-.2-.2 .8-.8 .2-.6-.5 .2-.4 .2-.9M409.4 94.3l.1 .5"/>
<path d="M409.4 99.4l.5-.3h.4l.3 .3 .2 .3-1.1 .5zM409.5 97.2h.1M409.6 96.8l.1 .1M409.6 98.6l-.3 .4v.6M409.6 94.2l.1 .5M409.7 96.9h-.1M409.9 97l.3-.1 .3 .1v-.1l.2 .2-.4 .1zM409.9 94.2l.1 .5M409.9 96.7l-.1 .5-.3 .1-.4-.1-.4 .1M409.9 97.7l.2-.2h.5l.4 .6v.3l-.1 .2-.2-.1v-.7l-.2-.3h-.2l-.2 .2 .2 1h-.5l-.2-.2zM410.2 97.6l.3-.1 .2 .3 .1 .7-.2 .2h-.4zM410.2 94.2v.5"/>
<path d="M410.2 96.9l.2-.3 .3 .1 .2 .2-.2 .2M410.3 96.7h.3l.3 .3-.2 .1-.2-.2v.1l-.3-.1zM410.3 100h.1M410.4 97.8h.1M410.4 97.7l-.1 .1M410.4 94.2l.1 .5M410.5 97l-.3-.1-.3 .1 .5 .3 .3-.2-.2-.2v.1M410.5 98.7v.6M410.6 99.8l-.1 .4-.3 .2-.4-.3M410.6 97.6l.2 .2-.1 .1M410.7 97.8l-.2-.3-.4 .1 .2 .8-.1 .4-.4-.1-.2-.2 .3-.8 .2-.2h.4l.3 .2 .2 .7-.2 .1-.1-.2M410.7 94.2v.5"/>
<path d="M410.8 98l-.2 .1M410.8 97.9v.4l-.6-.1M410.8 98.5l-.2 .2h-.4M410.9 97h.1l.1 .2-.2 .7M410.9 96.7l.1 .3M411 98.2l-.1-.3 .2-.4-.1-.4-.6-.5v-.2l.2-.3 .5-.1h.2l-.2 .5v.7l.2-.1v-.3l.2 .2 .4-.1-.1 .5 .2-.1 .3 .5-.9 .5M411 94.2l-.1 .5M411 99l-.1 1M411 98.4l.4 .1M411.1 99.8l-.3 .3 .1 .3M411.2 99l-.3 .7M411.2 94.2v.5"/>
<path d="M411.3 96l-.7 .1-.2 .3v.2M411.3 96l.5-.2 .3 .2 .1 .2v.6l-.3 .7v-.6l.2-.3-.2-.4-.5 .2-.1 .7-.2 .1v-.7zM411.3 95.9l.5-.1 .4 .4v.6l-.3 .7v-.6l.2-.3-.2-.4-.5 .2-.1 .7-.2 .1v-.7zM411.3 96.8l.2 .2 .4-.1M411.4 98.3l.4-.2 .4-.1 .7 .2 .1 .3-.2 .4-.4 .5-.5 .1-.4-.5zM411.4 96.4l.5-.2 .2 .4-.2 .3-.5 .1-.1-.2zM411.4 96.6h.2M411.5 99.8l.6-.1-.3 .9-.5 .8v.6h-.2l-.2 .4-.1-.7zM411.5 99.8l-.7 2 .1 .6-.1 .7 .3-.8 .3 .7-.2-1.1-.3 .5M411.5 96.9h.1M411.5 99.1l-.2 .3 .1 .4 .8-.1 .3-.4M411.5 94.2l-.1 .5"/>
<path d="M411.5 96.6h.1M411.6 96.8v.1M411.8 94.3l-.1 .5M411.8 96.7h.1M411.8 96.7v.1M412 97.3l.3 .5M412 99.2h.1M412 94.3l-.1 .5M412.1 98l.7-.4h.7l-.5 .7zM412.1 99.7l-.4 1-.4 .7-.1 .6M412.1 99.1l-.2 .1M412.1 96.6l.5 .3 .5 .7-.8 .2-.2-.2-.1-.3z"/>
<path d="M412.2 96.6l.4 .3 .3 .4M412.2 99.4h-.1M412.3 94.4l-.2 .5M412.5 99.1h.3l-.1 1.3-.9 .2 .3-.9zM412.5 94.5l-.1 .5M412.6 98.9l-.1 .3M412.6 98.2h.3l.1 .3M412.6 97.2l.4 .4M412.8 94.6l-.2 .5M412.8 99.1l-.1 1.3-.4 1 .2 .8 .2 .2M413 98.3l.2-.5 .3-.2 1.1 .1 .3 .3-.2 .4-.8 .6-.5-.1-.4-.4M413 98.5l-.1 .2-.7 .7h-.3l-.4-.3-.1-.5 .4-.4 .4-.1 .2 .2-.2 .6h.2l.3-.3-.1-.4-.8-.1-.4 .3v.3"/>
<path d="M413 99.6v.5M413 94.7l-.2 .5M413.3 94.8l-.3 .5M413.3 99l-.6 .1M413.5 95l-.2 .4M413.5 97.6h-.7l-.7 .4M413.6 97.7l.1-.1 .5 .1 .3-.1 .4 .3-.1 .4 .2 1.1v1.2l-.2 1.3 .2 .6-1.9-.1v-.3l.5-.8 .2-.8-1.2 1.1 .6-1.9 .5-.7 .3-.1-.5-.2-.2-.2 .1-.4zM413.7 99l-.7 1.1-.4 1.5 1.1-1 .4-.1M413.7 97.6l-.3 .5-.1 .3 .3 .3 .4 .2M413.7 95.1l-.2 .4M413.9 99l-.2 .8M414 95.2l-.3 .5"/>
<path d="M414.2 97.9l-.3 .2M414.2 95.4l-.3 .4M414.4 95.6l-.3 .4M414.6 95.8l-.4 .3M414.8 99.1v2.5M414.8 95.9l-.4 .4M414.8 98.3l.2 1.6-.2 1.8 .2 .8-1.8-.1M415 96.1l-.4 .4M415.1 96.3l-.4 .4M415.3 96.6l-.4 .3M415.4 96.8l-.4 .3M415.6 97l-.5 .3"/>
<path d="M415.7 97.2l-.5 .3M415.8 97.5l-.4 .2M415.9 97.7l-.4 .2M416 98l-.5 .2M416.1 98.2l-.5 .2M416.2 98.5l-.5 .1M416.2 98.8l-.5 .1M416.3 99l-.5 .1M416.3 99.3h-.5M416.3 99.8h-.5M416.3 99.6h-.5M405.4 100.1l-.5 .1"/>
<path d="M405.4 100.4h-.5M405.4 100.6l-.5 .1M405.5 100.9l-.5 .1M405.5 101.1l-.5 .1M405.6 101.3l-.5 .2M405.6 101.6l-.4 .1M405.7 101.8l-.5 .2M405.8 102l-.4 .2M405.9 102.2l-.4 .3M406 102.5l-.4 .2M406.2 102.7l-.5 .2M406.3 102.9l-.4 .3"/>
<path d="M406.4 103.1l-.4 .3M406.6 103.3l-.4 .3M406.7 103.4l-.3 .4M406.8 101.2l.1 .2 .4 .3 .8-.1M406.9 101.5v.4l.6 .5 1.5 .6M406.9 101.5l.5 .2 .7-.1 .1 .4 .3 .2-.1 .1 .2-.1 .2 .3-.1-.4 .2 .3-.1-.4 .3 .1-.6-.5 .2-.5 .4 .2 .3 1.2-.4 .4-.8-.2-.6-.2-.6-.5zM406.9 103.6l-.3 .4M407 102l.6 .5 1 .4 .6-.1 .2-.4 .1 .6-.2 .2-.9-.1-1-.6-.4 .2 .2 .2-.1 .1h-.1l-.2-.4zM407 102l-.2 .7 .2 .3 .2-.1-.2-.2 .4-.2 1 .6 .9 .1 .2-.2-.1-.6M407.1 103.8l-.3 .4M407.2 100.8l-.6-.1-.2 .2v.3l.2 .1 .4-.3h.3l.4 .4M407.3 103.9l-.3 .4"/>
<path d="M407.3 100.6l.3-.2 .6 .5-.1 .7-.7 .1-.5-.2-.1-.3 .5-.2-.1-.2zM407.3 100l.9-.2 .2 .1 .2-.4h.4l.5 .2 .2 .4 .1 .5-.5 .5-.4 .1-.2-.1 .3-.4-.1-.2-.4-.2-.3 .6-.6-.5h-.3zM407.5 104.1l-.3 .4M407.6 100.3l.5 .5M407.6 100.4l-.4 .3 .1 .3M407.7 104.2l-.3 .5M407.9 104.4l-.3 .4M408.1 104.5l-.3 .4M408.3 104.6l-.2 .5M408.4 100.4l.1-.1 .5 .3-.5 1 .6 .5-.3-.1 .1 .4-.2-.3 .1 .4-.2-.3-.2 .1 .1-.1-.3-.4-.1-.8zM408.4 100.4l.2-.1 .4 .3-.5 1 .6 .5-.3-.1 .1 .4-.2-.3 .1 .4-.2-.3-.2 .1 .1-.1-.3-.4-.1-.8zM408.5 104.7l-.2 .5"/>
<path d="M408.7 104.8l-.1 .5M409 104.9l-.2 .5M409 101.2l.4 1.2-.3 .4-.5 .1M409.1 100.1l-.6 .2M409.2 105l-.1 .4M409.3 100.2l.2 .4-.1 .3-.3 .3-.4-.1M409.4 101.6l.6 .5M409.4 105l-.1 .5M409.6 101.1v.7M409.7 105.1l-.1 .5M409.7 100.1l.9-.3-.1 .4-.4 .2-.3-.1zM409.7 100.7l-.2 .7-.3 .3"/>
<path d="M409.9 105.1v.5M410 103l1.5-.3 .9 .2-1.6 .4zM410 103l.8 .3v.2l-.8-.3zM410.2 105.1l-.1 .5M410.2 100.2l.1 .1M410.2 100.9l-.2 1.2 .8-.2M410.3 100.2h.1M410.4 105.1v.5M410.5 100.8h.2l.2-.4 .3-.1-.3 1v-.3h-.3zM410.7 105.1v.5M410.8 103.3l1.6-.4-.1 .2-1.5 .4zM410.8 103.3v.2"/>
<path d="M410.9 100.4h.1M410.9 100.9l-.1 .4 .2-.2M410.9 100.4l-.2 .4h-.2l.2 .2h.2M410.9 105.1v.5M411 100.7l-.1 .2v-.2M411.1 102l.1-.1 .1 .8-.2-.4-.2 .5zM411.2 105.1v.5M411.2 100.3l-.3 .1M411.4 105.1l.1 .5M411.6 105l.1 .5M411.8 100.5h.6l-.1 .5-.3 .5 .2 .5-.3 .2-.3-.1zM411.9 105l.1 .5"/>
<path d="M412.1 104.9l.2 .5M412.3 104.8l.2 .5M412.3 102.9v.2l-1.5 .4-.8-.3v-.2l.8 .3 1.5-.4-.8-.2-1.5 .3M412.4 100.5l-.4 1 .2 .5-.2 .2-.4-.1 .2-1.5M412.6 104.8l.2 .4M412.7 100.5l-.9 .1M412.7 101.5l-.1 .2 .2 .1M412.8 104.7l.2 .4M412.9 101.3l.9-.8-.2 .8-.5 .9 .2 .6-.3 .1h-.3l-.1-.1zM413 104.6l.2 .4M413.2 104.4l.3 .5M413.4 102.2l.4 .3"/>
<path d="M413.4 104.3l.3 .4M413.6 104.2l.3 .4M413.6 101.3l.7 .6M413.8 100.5l-.2 .7-.5 1 .2 .6-.2 .1h-.4l-.1-.1 .3-1.5M413.8 104l.3 .4M413.9 101.6l.2 .6 .4 .3M414 103.9l.3 .4M414.2 103.7l.3 .4M414.4 103.5l.3 .4M414.5 103.4l.4 .3M414.7 103.2l.4 .3M414.8 103l.5 .3"/>
<path d="M415 102.8l.4 .3M415.1 102.6l.5 .2M415.2 102.4l.5 .2M415.3 102.1l.5 .3M415.4 101.9l.5 .2M415.5 101.7l.5 .2M415.6 101.5l.5 .1M415.7 101.2l.5 .2M415.7 101l.5 .1M415.8 100.7l.5 .1M415.8 100.5l.5 .1M415.8 100.3h.5"/>
<path d="M415.8 100.1h.5"/>
</g>
<!-- layer: G-ANNO-TTLB -->
<g fill="#fff" stroke="#fff" stroke-width=".19">
<path d="M396.8 103.9l23.1 3.2-4.4-3.2zM396.8 103.9l23.1 3.2h-23.1z"/>
<path d="M415.5 93h4.4l-4.4 10.9zM419.9 93l-4.4 10.9 4.4 3.2z"/>
</g>
<path d="M396.8 103.9h18.7v-10.9h4.4v14.1h-23.1z" fill="none" stroke="#fff" stroke-width=".19"/>
<text font-size="10.1" x="384.8" y="276.2">A711</text>
<g font-size="5.6">
<text x="203.3" y="29.3">DETTAGLIO DI FISSAGGIO DELL'ELEMENTO DI SOSTEGNO</text>
<text x="107.8" y="98.2">SEZIONE FRONTALE</text>
<text x="84.1" y="136.2">DETTAGLI DI MONTAGGIO</text>
<text x="161.7" y="165.9">DETTAGLIO DI FISSAGGIO DELL'ELEMENTO DI SOSTEGNO</text>
<text x="77.4" y="244.6">SEZIONE LATERALE</text>
</g>
<g font-size="3.8">
<text x="385.7" y="117.1">VILLA VERDE</text>
<text x="391.3" y="121.6">CUCINA</text>
</g>
<g font-size="1.9">
<text x="378.7" y="98.6">POLITECNICO DI MILANO</text>
<text x="378.7" y="100.8">SCUOLA DEL DESIGN</text>
<text x="378.7" y="103.1">C.L. DESIGN DEGLI INTERNI</text>
<text x="378.8" y="106">PROGETTO:</text>
<text x="378.8" y="143.5">CORSO:</text>
<text x="386.5" y="146">STRUMENTI E METODI</text>
<text x="389.4" y="148.3">DEL PROGETTO</text>
<text x="378.8" y="156">DOCENTE:</text>
<text x="388.4" y="160.8">MARCO FERRARA</text>
<text x="378.8" y="168.5">STUDENTI:</text>
<text x="389.2" y="177.7">ANDREA MONDINI</text>
<text x="378.8" y="181">OGGETTO:</text>
<text x="389.8" y="184.1">PENSILI METOD</text>
<text x="392.5" y="186.4">790.540.85</text>
<text x="378.8" y="193.5">NOTE:</text>
<text x="396.4" y="198.3">-</text>
<text x="378.8" y="206">NOME FILE:</text>
<text x="386.9" y="209.7">METOD_790-540-85.dwg</text>
<text x="378.7" y="218.9">VERS</text>
<text x="408.4" y="218.9">DATA</text>
<text x="378.8" y="256.1">TAVOLA NO.:</text>
<text x="378.8" y="252.7">VILLA VERDE CUCINA</text>
<text x="401.5" y="252.7">YYYY.MM.DD</text>
<text x="404.9" y="256.1">11 DI</text>
<text x="411.3" y="256.1">11</text>
<text x="378.8" y="288">DATA:</text>
<text x="386.3" y="287.9">2017/05/22</text>
<text x="397.5" y="287.9">SCALA:1:10 / 1:1</text>
<text x="378.7" y="290.1">REV:</text>
<text x="386.3" y="290.2">A</text>
<text x="397.5" y="290.2">FORMATO:</text>
<text x="409.8" y="290.2">A1</text>
</g>
<g font-size="1.3">
<text x="25.4" y="4.4">1</text>
<text x="52.7" y="4.4">2</text>
<text x="77.7" y="4.4">3</text>
<text x="102.7" y="4.4">4</text>
<text x="127.7" y="4.4">5</text>
<text x="152.7" y="4.4">6</text>
<text x="177.7" y="4.4">7</text>
<text x="202.7" y="4.4">8</text>
<text x="227.7" y="4.4">9</text>
<text x="252.3" y="4.4">10</text>
<text x="277.3" y="4.4">11</text>
<text x="302.3" y="4.4">12</text>
<text x="327.3" y="4.4">13</text>
<text x="352.3" y="4.4">14</text>
<text x="377.3" y="4.4">15</text>
<text x="401.8" y="4.4">16</text>
<text x="11.2" y="22.5">A</text>
<text x="416.1" y="23.6">A</text>
<text x="11.2" y="55">B</text>
<text x="416.1" y="55">B</text>
<text x="11.1" y="80">C</text>
<text x="416.1" y="80">C</text>
<text x="11.1" y="105">D</text>
<text x="416.1" y="105">D</text>
<text x="11.2" y="130">E</text>
<text x="416.1" y="130">E</text>
<text x="11.2" y="155">F</text>
<text x="416.1" y="155">F</text>
<text x="11.1" y="180">G</text>
<text x="416" y="180">G</text>
<text x="11.1" y="205">H</text>
<text x="416.1" y="205">H</text>
<text x="11.3" y="230">J</text>
<text x="416.2" y="230">J</text>
<text x="11.2" y="254.9">K</text>
<text x="416.1" y="254.9">K</text>
<text x="11.2" y="279.9">L</text>
<text x="416.2" y="279.9">L</text>
<text x="9.8" y="292.1" transform="rotate(-90 9.8 292.1)">DIRECTORY: D:\USERS\ANDRE HARDDISK\DOCUMENTS\GITHUB\VV-D_2_CUCINA\CONTRIB\METOD_790-540-85.DWG | PLOTTED ON: 22/05/2017 23:41:58 | BY USER: ANDRE</text>
<text x="24.4" y="293.7">1</text>
<text x="52.7" y="293.7">2</text>
<text x="77.7" y="293.7">3</text>
<text x="102.7" y="293.7">4</text>
<text x="127.7" y="293.7">5</text>
<text x="152.7" y="293.7">6</text>
<text x="177.7" y="293.7">7</text>
<text x="202.7" y="293.7">8</text>
<text x="227.7" y="293.7">9</text>
<text x="252.3" y="293.7">10</text>
<text x="277.3" y="293.7">11</text>
<text x="302.3" y="293.7">12</text>
<text x="327.3" y="293.7">13</text>
<text x="352.3" y="293.7">14</text>
<text x="377.3" y="293.7">15</text>
<text x="390.7" y="293.3">0</text>
<text x="395.7" y="293.3">0.5m</text>
<text x="403.2" y="293.3">1.25m</text>
<text x="412.5" y="293.3">2.5m</text>
</g>
</svg>
